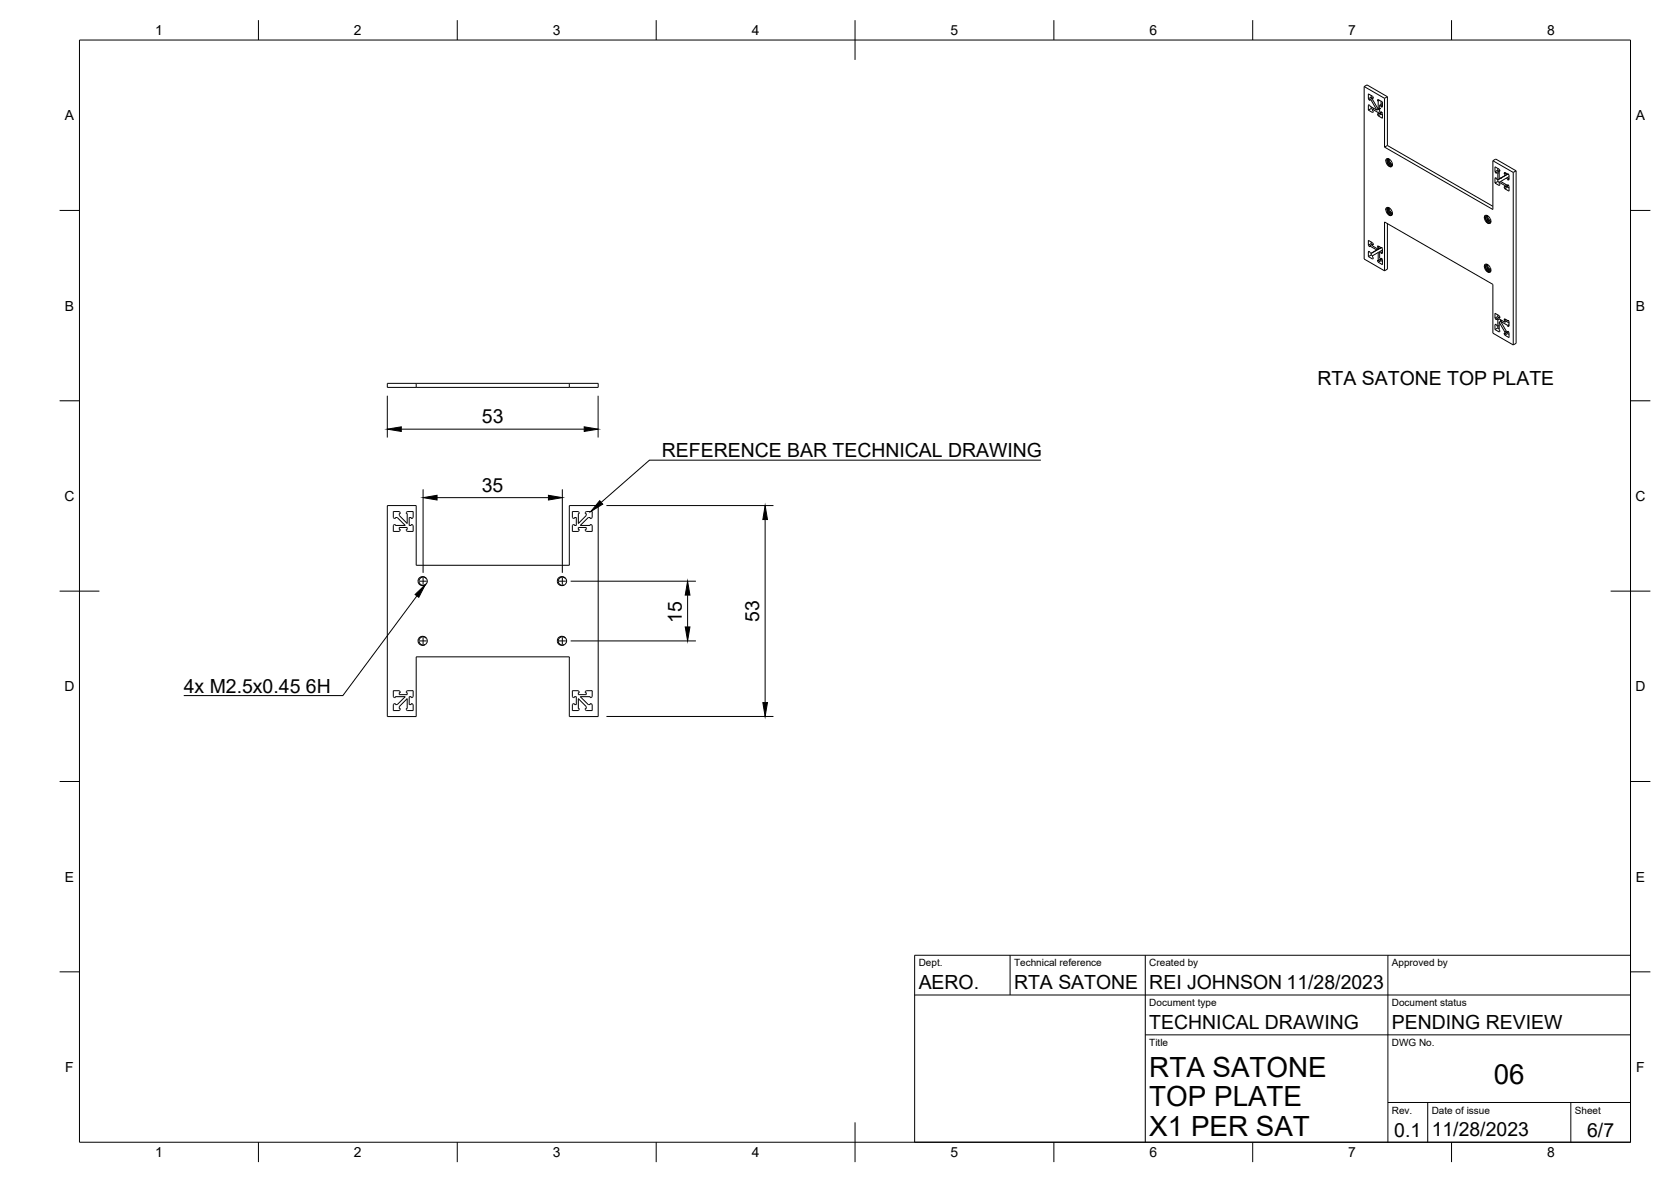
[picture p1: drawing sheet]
<svg xmlns="http://www.w3.org/2000/svg" width="420mm" height="297mm" viewBox="0 0 420 297" stroke-linecap="round" stroke-linejoin="round" font-family="sans-serif">
<!-- layer: Visible -->
<g fill="none" stroke="#000" stroke-width=".25">
<path d="M343 21.7l.7-.4 5.1 3M343 21.7v43.4l5.1 3M343 21.7l5.1 3M344.1 27.7v-1.3h.2l.1 .3 1.8 1M344.1 24.8l.2 .3M344.4 25v.2l-.1-.1M344.4 25l-.1 .1M344.4 25l.4 .2M344.8 24v.4M344.8 26.9v.4M344.8 27.3l.3 .2M344.8 24.4l.2 .3"/>
<path d="M344.8 24.4l-.7 .4M344.8 27.3l-.7 .4M344.8 25.2l1.4 2.5M345.1 24.6l-.7 .4M345.1 27.5v.4l.2 .1-.2 .3-1-.6M345.1 24.6v.4M345.1 25l1.4 2.5M345.1 27.5l1.4 .8M345.1 25l-.3 .2M345.3 24.5l-.2-.3-1-.6v1.2M345.3 24.5v.2l-.2-.1M345.3 24.5l-.2 .1"/>
<path d="M345.5 27.3l-.4 .2M346.4 25.3l.1 .1M346.4 25.3l.1-.3 1.1 .6v1.2h-.3M346.4 28.8l.1 .3M346.5 27.5l.4 .2M346.5 25.4v2.1M346.5 28.3v.4M346.5 28.7l-.1-.1v.2M346.7 25.1l-.3 .2M346.9 27.3h.1M346.9 27.3l-.4 .2M346.9 25.2l-.4 .2"/>
<path d="M346.9 26.4l.4 .3M346.9 26.4v1.7M346.9 28.1l.4 .2M346.9 28.1l-.4 .2M346.9 27.3l-.7 .4M347.1 28.4h.1M347.1 28.4l.2 .3M347.1 28.4l-.7 .4M347.3 28.3h.1M347.3 28.7l.3 .2M347.3 25.4v.8M347.3 26.7v.1"/>
<path d="M347.3 28.7l-.8 .4M347.3 28.3l-.8 .4M347.4 28.2l-.1-.1v.2M347.4 28.2l.2 .3v1.2l-1.1-.6M347.4 28.2l-.1 .1M347.6 26.7l-.3 .1M347.6 26.4l-.3 .3M347.6 26l-.7 .4M348.1 24.7v12.3M348.1 37l27.3 15.6v-12.2M348.6 40l-.1 .5M348.8 24.3v12.3"/>
<path d="M348.8 36.6l26.6 15.2M348.8 36.6l-.7 .4M348.8 24.3l-.7 .4M349.1 39.9a1.25 1.25 0 0 0 .8 1.9M349.2 39.9v.9l.4 .5 .5 .4M349.3 39.9l.2 .9M348.5 52.8l.4 1 .4 .3 .5 .1M348.5 40.5l.4 1 .4 .3 .5 .1-.5-.2-.5-.7a.78 .78 0 0 1 .4-1.1l-.1 .5 .1 .6 .3 .5 .5 .2M348.5 52.8l.1-.5 .4-.2 .5 .3 .4 .6M348.5 40.5l.2-.6 .8 .2a1.52 1.52 0 0 1 .4 1.7l-.1 .1M348.6 52.2l-.1 .6M348.8 56.2v11.4l-.7 .5"/>
<path d="M348.9 53.3l.3 .4M348.9 41l.3 .5M349.1 52.2a1.24 1.24 0 0 0 .8 1.9M349.2 52.2l.1 1 .8 .7M349.2 53.1l.3 .5M349.2 40.8l.3 .5M349.3 52.2l.2 .9M349.5 53.1l.6 .6M349.5 40.8l.6 .7M349.5 40.8l.6 .6M350 53l.1 .8-.3 .4M350 54l-.3-.2-.5-.5-.1-.6 .1-.5a1.13 1.13 0 0 0-.4 1.2 1.13 1.13 0 0 0 1 .8"/>
<path d="M373.2 54.8l.1-.5 .2-.2 .7 .2a1.62 1.62 0 0 1 .5 1.8l-.2 .1M373.4 54.2l-.2 .6 .3 .7 .5 .5 .5 .2M373.7 55.3l.3 .4M373.8 54.2a1.23 1.23 0 0 0 .9 1.9M374 55.1l.3 .4M374.3 55.1l-.3-.9 .1 1 .7 .7M374.3 55.1l.6 .6M374.3 55l.6 .7M374.8 56l-.4-.2-.4-.5-.2-.6 .2-.5a1.13 1.13 0 0 0-.4 1.2 1.13 1.13 0 0 0 .9 .8M375.4 40.4l.7-.4 5.1 2.9M375.4 40.4l5.1 2.9M375.9 43.1l.2 .4"/>
<path d="M376.3 43.4v.1h-.2M376.3 43.4l.3 .1M376.3 43.4l-.2 .1M376.6 42.3v.4M376.6 43.5v2.1M376.6 42.7l.2 .3M376.6 45.6l.4 .2M376.6 45.6l-.7 .4M376.6 42.7l-.7 .4M377 45.8v.4l.1 .1-.1 .3-1.1-.6M377 42.9v2.1M377 45.8l1.4 .8"/>
<path d="M377 43.4l-.4 .1M377 42.9l-.7 .5M377.1 42.8v.2l-.1-.1M377.1 42.8l-.1-.3-1.1-.6v1.2M377.1 42.8l-.1 .1M377.3 44.8h.1M377.3 44.8l-.7 .4-.5-.5-.2 .1v1.2M377.3 45.6l-.3 .2M377.3 45.6l1.8 1M377.7 44.6l-.7 .4M378.2 43.7l.2-.4 1 .6v1.3h-.3M378.2 47.1l.2 .3"/>
<path d="M378.2 43.7l.2 .1M378.4 43.8v.4l.7-.4M378.4 46.6v.4M378.4 47l-.2-.1v.2M378.6 43.4l-.4 .3M378.7 44.8l-1.4 .8M378.7 46.4l-.3 .2M378.7 43.5l-.3 .3M378.7 44.8l.4 .2M378.9 46.7h.1M378.9 46.7l.2 .3M378.9 46.7l-.7 .4"/>
<path d="M379.1 43.8h.1M379.1 46.6h.1M379.1 43.8l-2.1 1.2M379.1 47l.3 .2M379.1 45v.2M379.1 47l-.7 .4M379.1 46.6l-.7 .4M379.3 46.5l.1 .3v1.2l-1-.6M379.3 46.5l-.2-.1v.2M379.3 46.5l-.2 .1M379.4 45l-.3 .2M379.4 44.8l-.3 .2"/>
<path d="M379.4 44.4l-.7 .4M380.5 43.3v43.4M381.2 42.9v43.4l-.7 .4M381.2 42.9l-.7 .4M344.1 61.6l.2 .3M344.4 61.8v.2l-.1-.1M344.4 61.8l1.8 1 .7-.4M344.4 61.8l-.1 .1M344.8 60.8v.4M344.8 63.7v.4M344.8 61.2l.2 .3M344.8 64.1l.3 .2"/>
<path d="M344.8 63.7l-.5-.6-.2 .2v1.2M344.8 64.1l-.7 .4M344.8 61.2l-.7 .4M345.1 64.3v.4l.2 .1-.2 .3-1-.6M345.1 61.4v.4l1.4 .8M345.1 61.4l-.7 .4M345.3 61.3l-.2-.3-1-.6v1.2M345.3 61.3v.2l-.2-.1M345.3 61.3l-.2 .1M345.5 63.3l-.7 .4M346.4 62.1l.1-.3 1.1 .6v1.3h-.3M346.4 62.1l.1 .1"/>
<path d="M346.4 65.6l.1 .3M346.5 62.2v.4M346.5 63.4v2.1M346.5 65.5l-.1-.1v.2M346.5 63.4l-1.4 .9M346.7 61.9l-.3 .2M346.9 62.4h.1M346.9 62.4l-2.1 1.3M346.9 63.3v1.6l.4 .2M346.9 62l-.4 .2M346.9 63.3l.4 .1M346.9 63.3l-.4 .1"/>
<path d="M347.1 65.2h.1M347.1 65.2l.2 .3M347.1 65.2l-.7 .4M347.3 65.1h.1M347.3 62.2h.1M347.3 65.5l.3 .2M347.3 63.4v.3M347.3 62.2l-.8 .4M347.3 65.5l-.8 .4M347.3 65.1l-.8 .4M347.4 65l-.1-.1v.2M347.4 65l.2 .3v1.2l-1.1-.6"/>
<path d="M347.4 65l-.1 .1M347.6 63.4l-.3 .3M347.6 63.3l-.3 .1M347.6 62.8l-.7 .5M348.1 68.1v-12.3l27.3 15.7v12.2l5.1 3M373.2 67.1l.3-.7h.3l.4 .2a1.56 1.56 0 0 1 .5 1.8h-.2M373.4 66.5l-.2 .6 .2 .6 .5 .5 .6 .2-.6-.3-.4-.7a.68 .68 0 0 1 .5-1l-.2 .5 .2 .6 .3 .5 .5 .2M373.7 67.5l.3 .5M373.8 66.5a1.24 1.24 0 0 0 .9 1.9M374 67.3l.3 .5M374.3 67.3l-.3-.8v.9l.3 .5 .5 .3M374.3 67.3l.6 .7"/>
<path d="M374.3 67.3l.6 .6M375.9 80l.2 .2M376.6 79.1v.4M376.6 79.5l.2 .3M376.6 79.5l-.7 .5M377 79.7l-.7 .4M377 79.7v.4M377.1 79.6v.2l-.1-.1M377.1 79.6l-.1-.3-1.1-.6v1.3M377.1 79.6l-.1 .1M97.4 96.3h53v1.1h-53zM104.6 96.3v1.1"/>
<path d="M143.2 96.3v1.1M376.3 80.1v.3l-.2-.2M376.3 80.1l.3 .3M376.3 80.1l-.2 .1M376.6 80.4v2M376.6 82.4l.4 .2M376.6 82.4l-.7 .4M377 81v2l.1 .3-.1 .1-1.1-.6M377 81.8l-.4 .2-.5-.5-.2 .1v1.2M377 80.1l-.4 .3M377 80.1l1.4 .9M377 81l1.4 2.4"/>
<path d="M377.3 80.4v.4M377.3 80.8l1.8 1M377.3 80.8l1.4 2.4M377.7 80.5l-.7 .5M378.2 80.5l.2-.4 1 .7v1.2h-.3M378.2 80.5h.2M378.2 83.9l.2 .3M378.4 80.5v.5M378.4 83.4v.4M378.4 83.8l-.2-.1v.2M378.6 80.2l-.4 .3M378.7 80.8l.7 .4"/>
<path d="M378.7 80.4l-.3 .1M378.7 83.2l.4 .2M378.7 83.2l-.3 .2M378.9 83.5h.1M378.9 83.5l.2 .3M378.9 83.5l-.7 .4M379.1 83.4h.1M379.1 80.5h.1M379.1 83.8l.3 .2M379.1 80.5l-.7 .5M379.1 81.8v.2M379.1 83.8l-.7 .4"/>
<path d="M379.1 83.4l-.7 .4M379.3 83.3l.1 .3v1.2l-1-.6M379.3 83.3l-.2-.1v.2M379.3 83.3l-.2 .1M379.4 81.8l-.3 .2M379.4 81.6l-.3 .2M97.4 127h7.2v15.1h38.6v-15.1h7.2v53.1h-7.2v-15h-38.6v15h-7.2zM98.9 128.6h1.5l.2 .2v.3h-.2v.4l2 2.1v-2.5h-.2v-.3l.2-.2h1.5v1.5l-.3 .2h-.2v-.2h-.5v1.9h.5v-.2l.5 .2v1.5h-1.5l-.2-.2v-.2h.2v-.5h-2v.5h.2l-.2 .4h-1.5v-1.5l.2-.2h.3v.2h2.5l-2-1.9h-.5v.2l-.5-.2zM143.9 128.6h1.5l.2 .2v.3h-.2v2.5l2-2.1v-.4h-.2l.2-.5h1.5v1.5l-.2 .2h-.3v-.2h-.5l-2 1.9h2.5v-.2h.3l.2 .2v1.5h-1.5l-.2-.2v-.2h.2v-.5h-2v.5h.2l-.2 .4h-1.5v-1.5l.3-.2h.2v.2h.5v-1.9h-.5v.2l-.5-.2zM107.2 145.4l-.5-.4-.7-.1a1.13 1.13 0 0 0-.9 .9 1.13 1.13 0 0 0 .5 1.1l.6 .3 .7-.3M107.2 145.4l-.4-.3h-.7l-.5 .3-.2 .5v.6l.3 .4 .6 .2 .6-.2M107.2 145.4l.2 .8-.5 .7"/>
<path d="M140.1 146.2a1.13 1.13 0 0 1 .6-1.1 1.13 1.13 0 0 1 1.2 0l.3 .3-.5-.3h-.6l-.4 .2-.3 .7v.5l.4 .4 .5 .2 .6-.2-.1 .1-.5 .2-.5-.1-.4-.3-.3-.6M142.2 145.4l.3 .8-.5 .7M98.9 173.6h1.5l.2 .2v.3h-.2v.5h2v-.5h-.2l.2-.5h1.5v1.5l-.3 .2h-.2v-.2h-.5v2h.5v-.3l.5 .3v1.5h-1.5l-.2-.3v-.2h.2v-2.5l-2 2v.5h.2l-.2 .5h-1.5v-1.5l.2-.3h.3v.3h.5l2-2h-2.5v.2h-.3l-.2-.2zM105.2 160.5a1.15 1.15 0 0 0 .2 1.2 1.15 1.15 0 0 0 1.1 .4l.4-.1M107.2 160.4l-.4-.4-.6-.1-.5 .1-.5 .5M107.2 160.4l-.5-.3h-.6l-.5 .3-.2 .5v.6l.3 .4 .6 .2 .6-.1M107.2 160.4l.2 .8-.5 .7M140.2 160.5l.5-.5 .5-.1 .7 .1 .3 .4-.5-.3h-.6l-.7 .7v.7l.4 .4 .5 .2 .6-.1-.2 .1-1-.1-.6-.8M140.3 160.5l-.2 .7M142.2 160.4l.3 .8-.5 .7M143.9 173.6h1.5l.2 .2v.3h-.2v.5h2v-.5h-.2l.2-.5h1.5v1.5l-.2 .2h-.3v-.2h-2.5l2 2h.5v-.3l.5 .3v1.5h-1.5l-.2-.3v-.2h.2v-.5l-2-2v2.5h.2v.2l-.2 .3h-1.5v-1.5l.3-.3h.2v.3h.5v-2h-.5v.2l-.5-.2z"/>
</g>
<!-- layer: BORDER -->
<g fill="none" stroke="#000" stroke-width=".25">
<path d="M20 10.1h390v276.9h-390zM65 5.1v5M115 5.1v5M165 5.1v5M215 5.1v10M265 5.1v5M315 5.1v5M365 5.1v5M15 52.9h5M410 52.9h5M15 100.7h5M410 100.7h5"/>
<path d="M15 148.6h10M405 148.6h10M15 196.4h5M410 196.4h5M15 244.2h5M410 244.2h5M65 287v5M115 287v5M165 287v5M215 282.1v9.9M265 287v5M315 287v5"/>
<path d="M365 287v5"/>
</g>
<!-- layer: TITLEBLOCK -->
<path d="M230 240.1h180v46.9h-180zM230 250h180M254 240.1v9.9M288 240.1v46.9M349 240.1v46.9M288 260.1h122M349 277.1h61M359 277.1v9.9M395 277.1v9.9" fill="none" stroke="#000" stroke-width=".25"/>
<!-- layer: FD_Dimensions -->
<path d="M97.4 99.4v10.5M150.4 99.4v10.5M100.9 107.9h46M106.4 123v21M109.9 125.1h28M141.4 123v21M152.5 127h42M192.4 130.6v46M143.5 146.1h31.5M172.9 149.5v8.1M143.5 161.1h31.5M152.5 180.1h42" fill="none" stroke="#000" stroke-width=".25"/>
<path d="M97.4 107.9l3.5-.6v1.1zM146.9 107.3l3.5 .6-3.5 .5zM106.4 125.1l3.5-.6v1.2zM137.9 124.5l3.5 .6-3.5 .6zM192.4 127l.6 3.6h-1.2zM172.9 146.1l.6 3.4h-1.2zM172.3 157.6h1.2l-.6 3.5zM191.8 176.6h1.2l-.6 3.5z" fill="#000" stroke="#000" stroke-width=".25"/>
<!-- layer: Leaders -->
<path d="M150.8 125.8l.8 .9-3.1 1.9z" fill="#000" stroke="#000" stroke-width=".25"/>
<path d="M261.7 115.6h-98.4l-12.1 10.6" fill="none" stroke="#000" stroke-width=".25"/>
<!-- layer: Hole Notes -->
<path d="M104.4 149.4l2.5-2.5-1.6 3.2z" fill="#000" stroke="#000" stroke-width=".25"/>
<path d="M104.8 149.7l-18.6 25.1h-40" fill="none" stroke="#000" stroke-width=".25"/>
<!-- layer: Smart Centers -->
<path d="M105.5 146.1h1.8M106.4 145.2v1.7M140.5 146.1h1.8M141.4 145.2v1.7M105.5 161.1h1.8M106.4 160.2v1.8M140.5 161.1h1.8M141.4 160.2v1.8" fill="none" stroke="#000" stroke-width=".25"/>
<g font-size="7">
<text x="289" y="270.6">RTA SATONE</text>
<text x="375.6" y="272.3">06</text>
<text x="289" y="278.1">TOP PLATE</text>
<text x="289" y="285.5">X1 PER SAT</text>
</g>
<g font-size="4.9">
<text x="331.3" y="96.8">RTA SATONE TOP PLATE</text>
<text x="121.2" y="106.4">53</text>
<text x="166.4" y="114.9">REFERENCE BAR TECHNICAL DRAWING</text>
<text x="121.2" y="123.6">35</text>
<text x="171.4" y="156.4" transform="rotate(-90 171.4 156.4)">15</text>
<text x="190.9" y="156.3" transform="rotate(-90 190.9 156.3)">53</text>
<text x="46.2" y="174.1">4x M2.5x0.45</text>
<text x="76.9" y="174.1">6H</text>
<text x="231" y="248.5">AERO.</text>
<text x="255" y="248.5">RTA SATONE</text>
<text x="289" y="248.5">REI JOHNSON 11/28/2023</text>
<text x="289" y="258.6">TECHNICAL DRAWING</text>
<text x="350" y="258.6">PENDING REVIEW</text>
<text x="350.6" y="285.7">0.1</text>
<text x="360" y="285.5">11/28/2023</text>
<text x="399.1" y="285.7">6/7</text>
</g>
<g font-size="3.5">
<text x="39" y="8.8">1</text>
<text x="89" y="8.8">2</text>
<text x="139" y="8.8">3</text>
<text x="189" y="8.8">4</text>
<text x="239" y="8.8">5</text>
<text x="289" y="8.8">6</text>
<text x="339" y="8.8">7</text>
<text x="389" y="8.8">8</text>
<text x="16.3" y="30.2">A</text>
<text x="411.3" y="30.2">A</text>
<text x="16.3" y="78">B</text>
<text x="411.3" y="78">B</text>
<text x="16.2" y="125.9">C</text>
<text x="411.2" y="125.9">C</text>
<text x="16.2" y="173.7">D</text>
<text x="411.2" y="173.7">D</text>
<text x="16.3" y="221.6">E</text>
<text x="411.3" y="221.6">E</text>
<text x="16.4" y="269.4">F</text>
<text x="411.4" y="269.4">F</text>
<text x="39" y="290.8">1</text>
<text x="89" y="290.8">2</text>
<text x="139" y="290.8">3</text>
<text x="189" y="290.8">4</text>
<text x="239" y="290.8">5</text>
<text x="289" y="290.8">6</text>
<text x="339" y="290.8">7</text>
<text x="389" y="290.8">8</text>
</g>
<g font-size="2.5">
<text x="231" y="242.9">Dept.</text>
<text x="255" y="242.9">Technical reference</text>
<text x="289" y="242.9">Created by</text>
<text x="350" y="242.9">Approved by</text>
<text x="289" y="252.8">Document type</text>
<text x="350" y="252.8">Document status</text>
<text x="289" y="262.9">Title</text>
<text x="350" y="262.9">DWG No.</text>
<text x="350" y="279.9">Rev.</text>
<text x="360" y="279.9">Date of issue</text>
<text x="396" y="279.9">Sheet</text>
</g>
</svg>
